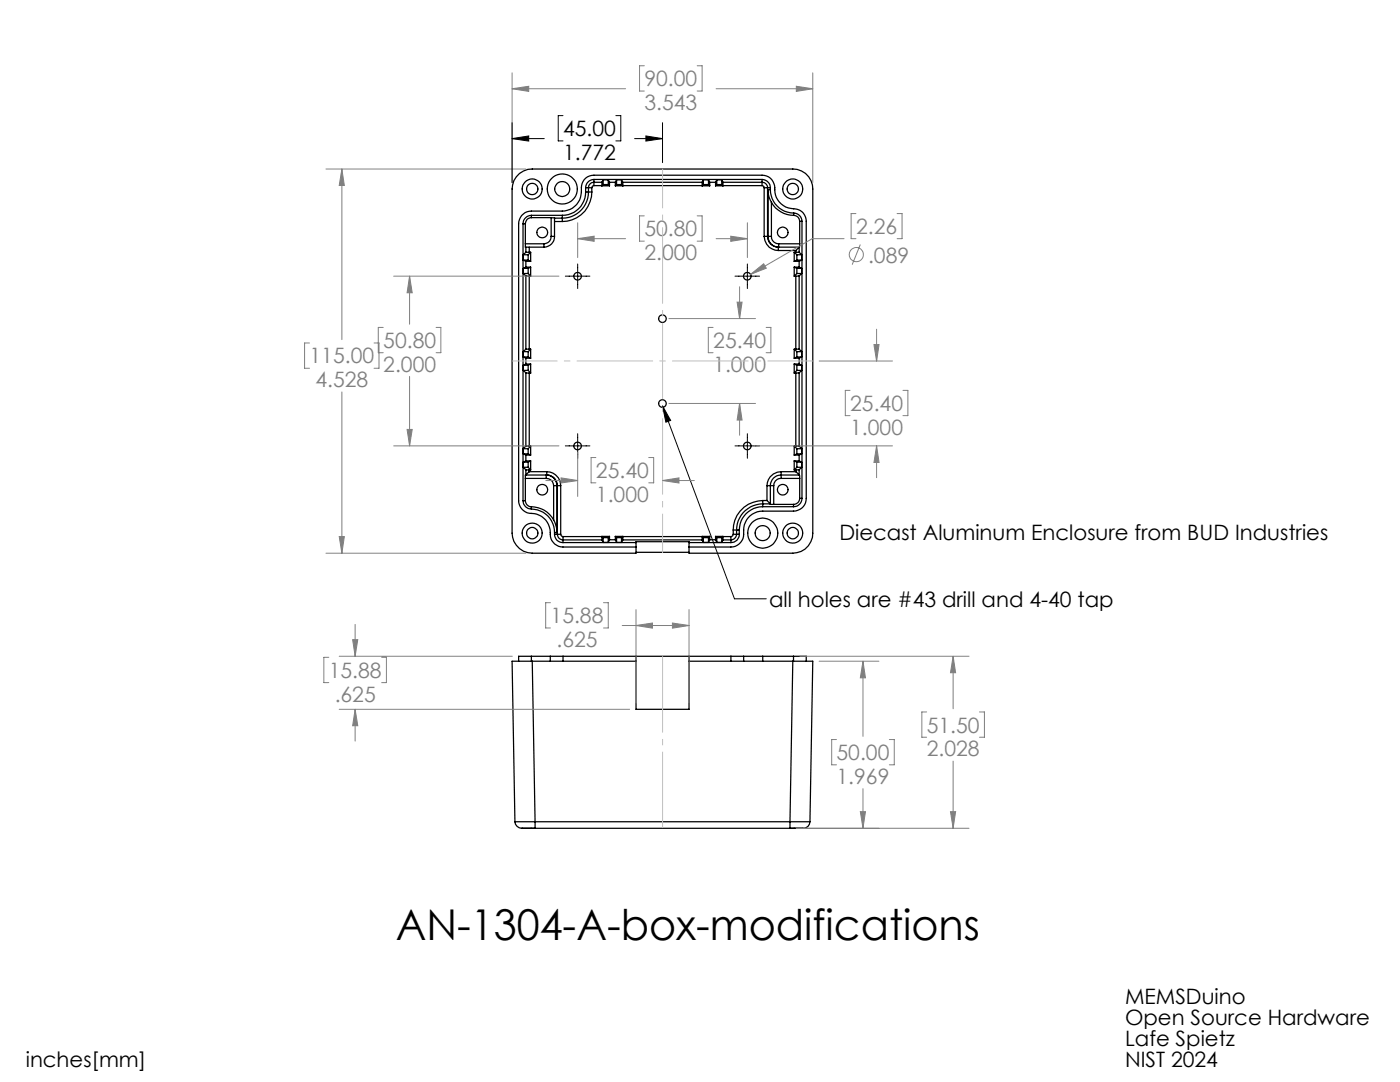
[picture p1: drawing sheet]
<svg xmlns="http://www.w3.org/2000/svg" width="279mm" height="216mm" viewBox="0 0 279 216" stroke-linecap="round" stroke-linejoin="round" font-family="sans-serif">
<g fill="none" stroke="#000" stroke-width=".25">
<path d="M103.7 34.6l1.6-.8 .9-.1h52a3.9 3.9 0 0 1 4 4v68.7a4 4 0 0 1-4 4h-20.7v-2.3h-10.6v2.3h-20.7a4 4 0 0 1-4-4v-68.7a3.9 3.9 0 0 1 1.5-3.1zM116.9 38.3a4.6 4.6 0 0 1-4.7 4.7M116.9 37.5h.5M116.9 37.5v.8M116.9 38.3h.5M117.4 38.3a5.2 5.2 0 0 1-5.2 5.2M117.4 38.3h.7M117.4 37.5h.7M117.4 37.5v.8M118.1 38.3a5.9 5.9 0 0 1-5.9 5.9M118.1 37.5v.8M118.5 35.8a1.69 1.69 0 0 0-1.6 1.7"/>
<path d="M118.5 36.4a1.08 1.08 0 0 0-1.1 1.1M118.5 36.4v.6M118.5 37l-.3 .2-.1 .3M118.5 35.8h33.6M118.5 36.4h1.6M118.5 35.8v.6M118.5 37h1.6M120.1 36.4v.6M120.1 37.1h1.5M120.1 37v.1M120.4 35.9h1M120.4 35.9l-.3 .5"/>
<path d="M120.4 36.8h1M120.4 35.9v.9M120.4 36.8l-.3 .3M121.4 35.9l.2 .5M121.4 36.8l.2 .3M121.4 35.9v.9M121.6 36.4h1.2M121.6 36.4v.7M122.8 37.1h1.5M122.8 36.4v.7M123 35.9h1M123 35.9l-.2 .5"/>
<path d="M123 36.8l-.2 .3M123 36.8h1M123 35.9v.9M124 35.9l.3 .5M124 36.8l.3 .3M124 35.9v.9M124.3 36.4v.6M124.3 36.4h15.8M124.3 37v.1M124.3 37h15.8M140.1 36.4v.6M140.1 37.1h1.5"/>
<path d="M140.1 37v.1M140.4 35.9h1M140.4 35.9l-.3 .5M140.4 36.8h1M140.4 35.9v.9M140.4 36.8l-.3 .3M141.4 35.9l.2 .5M141.4 36.8l.2 .3M141.4 35.9v.9M141.6 36.4h1.2M141.6 36.4v.7M142.8 37.1h1.5"/>
<path d="M142.8 36.4v.7M143.1 35.9h.9M143.1 35.9l-.3 .5M143.1 36.8h.9M143.1 35.9v.9M143.1 36.8l-.3 .3M144 35.9l.3 .5M144 36.8l.3 .3M144 35.9v.9M144.3 36.4v.6M144.3 36.4h7.8M144.3 37v.1"/>
<path d="M144.3 37h7.8M152.1 35.8a1.69 1.69 0 0 1 1.6 1.7M152.1 36.4a1.08 1.08 0 0 1 1.1 1.1M152.1 36.4v.6M152.1 37l.3 .2 .1 .3M152.1 35.8v.6M152.5 37.5h.7M152.5 37.5v9.7M153.2 37.5v9.7M153.2 37.5h.5M153.3 37.9l.1 1.2 .6 1.3M153.3 37.9h.4"/>
<path d="M153.3 37.9v9.3M153.7 37.9a4.7 4.7 0 0 0 4.7 4.6M153.7 37.5v.4M104.4 44.7v55.2M104.4 44.7h.4M104.4 50.8v1.1M104.4 53.6v1M104.4 51.9l.6 .2M104.4 54.6l.6 .5M104.4 50.8h1M104.4 51.9h1M104.4 53.6h1"/>
<path d="M104.4 54.6h1M104.8 48.6v.7h3.7M104.8 44.7v3.9M104.8 48.6h3.7M105 50.3h.6M105 55.1h.6M105 49.3v1M105 52.1v1.2M105 55.1v14.6M105 50.3l-.6 .5M105 53.3l-.6 .3M105 52.1h.9"/>
<path d="M105 53.3h.9M105.4 50.8v1.1M105.4 53.6v1M105.4 51.9l.5 .2M105.4 54.6l.5 .5M105.6 50.3h.3M105.6 55.1h.3M105.6 49.3v1M105.6 55.1v14.6M105.9 50.3l-.5 .5M105.9 50.3v1.8M105.9 53.3v1.8"/>
<path d="M105.9 53.3l-.5 .3M106 43a1.69 1.69 0 0 0-1.6 1.7M106 43.4a1.21 1.21 0 0 0-1.2 1.3M106 43v.4M106 43h6.2M106 43.4h4M108.5 48.6v.7M110 43.4l.7 .1v3.7M110 47.2h.7M110 47.2a1.43 1.43 0 0 1-1.5 1.4M110 43.4v3.8M110.7 47.2a2.11 2.11 0 0 1-2.2 2.1"/>
<path d="M110.7 43.5h1.5M110.7 44.2h1.5M112.2 43.5v.7M112.2 43v.5M152.5 47.2h.7M152.5 47.2a2.8 2.8 0 0 0 2.8 2.8M153.2 47.2a2.16 2.16 0 0 0 2.1 2.1M153.2 47.2h.1M153.3 47.2h.7M153.3 47.2a2.03 2.03 0 0 0 2.1 2v-.6M154 40.4a5.1 5.1 0 0 0 4.4 2.6M154 47.2a1.42 1.42 0 0 0 1.4 1.4"/>
<path d="M154 40.4v6.8M155.3 49.3v.7M155.3 50h3.5M155.4 48.6h4.2M158.4 42.5a1.69 1.69 0 0 1 1.7 1.7M158.4 43a1.2 1.2 0 0 1 1.2 1.2M158.4 42.5v.5M158.5 50.3h.3M158.5 50.3l.5 .5M158.5 50.3v1.8M158.5 53.3v1.8M158.5 52.1h1"/>
<path d="M158.5 53.3l.5 .3M158.5 53.3h1M158.5 55.1h.3M158.8 50.3h.7M158.8 50l.7-.7v1M158.8 50v.3M158.8 55.1v14.6M159 50.8h1M159 50.8v1.1M159 53.6v1M159 51.9l-.5 .2M159 51.9h1"/>
<path d="M159 53.6h1M159 54.6h1M159 54.6l-.5 .5M159.5 55.1h-.7M159.5 52.1v1.2M159.5 55.1v14.6M159.5 53.3l.5 .3M159.5 50.3l.5 .5M159.6 48.6v.7h-4.3M159.6 44.2h.5M159.6 44.2v4.4M160 50.8v1.1"/>
<path d="M160 53.6v1M160 54.6l-.5 .5M160 51.9l-.5 .2M160.1 44.2v55.2M104.4 70.2v1M104.4 72.9v1M104.4 71.2l.6 .3M104.4 73.9l.6 .5M104.4 70.2h1M104.4 71.2h1M104.4 72.9h1M104.4 73.9h1"/>
<path d="M105 69.7h.6M105 74.4h.6M105 71.5v1.1M105 74.4v14.6M105 69.7l-.6 .5M105 72.6l-.6 .3M105 71.5h.9M105 72.6h.9M105.4 70.2v1M105.4 72.9v1M105.4 71.2l.5 .3M105.4 73.9l.5 .5"/>
<path d="M105.6 69.7h.3M105.6 74.4h.3M105.6 74.4v14.6M105.9 69.7v1.8M105.9 72.6v1.8M105.9 69.7l-.5 .5M105.9 72.6l-.5 .3M158.5 69.7v1.8M158.5 72.6v1.8M158.5 69.7l.5 .5M158.5 69.7h.3M158.5 71.5h1"/>
<path d="M158.5 72.6l.5 .3M158.5 72.6h1M158.5 74.4h.3M158.8 69.7h.7M158.8 74.4v14.6M159 70.2v1M159 72.9v1M159 71.2l-.5 .3M159 70.2h1M159 71.2h1M159 73.9l-.5 .5M159 72.9h1"/>
<path d="M159 73.9h1M159.5 74.4h-.7M159.5 71.5v1.1M159.5 74.4v14.6M159.5 72.6l.5 .3M159.5 69.7l.5 .5M160 70.2v1M160 72.9v1M160 73.9l-.5 .5M160 71.2l-.5 .3M104.4 99.9a1.63 1.63 0 0 0 1.6 1.7M104.4 99.9h.4"/>
<path d="M104.4 89.5v1.1M104.4 92.2v1M104.4 90.6l.6 .2M104.4 93.2l.6 .5M104.4 89.5h1M104.4 90.6h1M104.4 92.2h1M104.4 93.2h1M104.8 99.9a1.2 1.2 0 0 0 1.2 1.2M104.8 95.5v4.4M104.8 95.5h4.2M105 89h.6"/>
<path d="M105 93.7l.6 .1M105 93.7v1.1l.6-.7M105 90.8v1.2M105 89l-.6 .5M105 92l-.6 .2M105 90.8h.9M105 92h.9M105.4 89.5v1.1M105.4 92.2v1M105.4 90.6l.5 .2M105.4 93.2l.5 .6M105.6 89h.3"/>
<path d="M105.6 93.8h.3M105.6 94.1h3.5M105.6 93.8v.3M105.9 89v1.8M105.9 92v1.8M105.9 89l-.5 .5M105.9 92l-.5 .2M109 95.5a1.43 1.43 0 0 1 1.5 1.4M109 95.5v-.7a2.02 2.02 0 0 1 2.2 2.1M109.1 94.8h-4.3v.7M109.1 94.8a2.1 2.1 0 0 1 2.1 2.1M109.1 94.1v.7"/>
<path d="M109.1 94.1a2.8 2.8 0 0 1 2.8 2.8M110.5 96.9h.7M110.5 96.9v6.9M111.2 96.9v9.4M111.2 96.9h.1M111.2 96.9h.7M111.2 96.9v9.7M111.9 96.9v9.7M152.2 99.9a5.9 5.9 0 0 0-5.9 5.9M152.2 99.9v.6M152.2 99.9h.9M153.1 96.9h.6"/>
<path d="M153.1 99.9l.6 .6h-1.5M153.1 96.9v3M153.7 96.9v3.7h.7M153.7 96.9h.7M154.4 96.9v3.7M155.9 94.8h3.7v.7M155.9 95.5a1.42 1.42 0 0 0-1.5 1.4M155.9 94.8a2.11 2.11 0 0 0-2.2 2.1M155.9 94.8v.7M155.9 94.1v.7M155.9 94.1a2.8 2.8 0 0 0-2.8 2.8M155.9 95.5h3.7"/>
<path d="M155.9 94.1h2.9M158.5 89v1.8M158.5 92v1.8M158.5 89h.3M158.5 89l.5 .5M158.5 90.8h1M158.5 92l.5 .2M158.5 92h1M158.5 93.8h.3M158.8 89h.7M158.8 93.8v.3M159 89.5v1.1"/>
<path d="M159 92.2v1M159 89.5h1M159 90.6h1M159 90.6l-.5 .2M159 92.2h1M159 93.2h1M159 93.2l-.5 .6M159.5 93.7l-.7 .1M159.5 93.7v1.1l-.7-.7M159.5 90.8v1.2M159.5 92l.5 .2M159.5 89l.5 .5"/>
<path d="M159.6 99.4a1.21 1.21 0 0 1-1.2 1.2M159.6 99.4h.5M159.6 95.5v3.9M160 93.2l-.5 .5M160 89.5v1.1M160 92.2v1M160 90.6l-.5 .2M160.1 99.4a1.69 1.69 0 0 1-1.7 1.7M106 101.6a4.6 4.6 0 0 1 4.7 4.7M106 101.1a5.1 5.1 0 0 1 4.5 2.7M106 101.1v.5M110.5 103.8l.5 1.2 .2 1.3"/>
<path d="M110.7 106.6a1.63 1.63 0 0 0 1.7 1.7M110.7 106.3v.3M110.7 106.3h.5M110.7 106.6h.5M111.2 106.6a1.14 1.14 0 0 0 1.2 1.1M111.2 106.6h.7M111.9 106.6l.2 .4 .3 .1M112.4 107.1v.6M112.4 107.7v.6M112.4 108.3h14.5M112.4 107.7h7.7M112.4 107.1h7.7"/>
<path d="M120.1 107.1v.6M120.1 107.7l.3 .5M120.1 107v.1M120.1 107l.3 .3M120.1 107h1.5M120.4 108.2h1M120.4 107.3v.9M120.4 107.3h1M121.4 107.3v.9M121.6 107.7h1.2M121.6 107.7l-.2 .5M121.6 107v.7"/>
<path d="M121.6 107l-.2 .3M122.8 107.7l.2 .5M122.8 107v.7M122.8 107h1.5M122.8 107l.2 .3M123 108.2h1M123 107.3v.9M123 107.3h1M124 107.3v.9M124.3 107.7h15.8M124.3 107.7l-.3 .5M124.3 107.1v.6"/>
<path d="M124.3 107v.1M124.3 107l-.3 .3M124.3 107.1h15.8M126.9 109.1h-14.5a2.6 2.6 0 0 1-2.6-2.8 3.9 3.9 0 0 0-4.2-3.9 2.59 2.59 0 0 1-2.1-2.5v-55.2a2.51 2.51 0 0 1 2.5-2.6h6.2a4 4 0 0 0 3.8-4.6 2.45 2.45 0 0 1 2.5-2.5h33.6a2.55 2.55 0 0 1 2.5 2.9 3.9 3.9 0 0 0 4.2 3.8 2.43 2.43 0 0 1 2.1 2.5v55.2a2.5 2.5 0 0 1-2.5 2.6h-6.2a3.9 3.9 0 0 0-3.8 4.6 2.57 2.57 0 0 1-2.5 2.5h-8.4M126.9 110.2h10.6M137.5 108.3h8.4M140.1 107.1v.6M140.1 107.7l.3 .5M140.1 107v.1M140.1 107h1.5M140.1 107l.3 .3M140.4 108.2h1"/>
<path d="M140.4 107.3v.9M140.4 107.3h1M141.4 107.3v.9M141.6 107.7h1.2M141.6 107.7l-.2 .5M141.6 107v.7M141.6 107l-.2 .3M142.8 107.7l.3 .5M142.8 107v.7M142.8 107h1.5M142.8 107l.3 .3M143.1 108.2h.9"/>
<path d="M143.1 107.3v.9M143.1 107.3h.9M144 107.3v.9M144.3 107.1v.6M144.3 107.7h1.6M144.3 107.7l-.3 .5M144.3 107v.1M144.3 107l-.3 .3M144.3 107.1h1.6M145.9 107.1v.6M145.9 107.7v.6M146.3 105.8h.7"/>
<path d="M146.3 106.6h.7M146.3 106.6l-.1 .3-.3 .2M146.3 105.8v.8M147 106.6a1.21 1.21 0 0 1-1.1 1.1M147 106.6h.5M147 105.8h.5M147 105.8v.8M147.5 106.6a1.57 1.57 0 0 1-1.6 1.7M147.5 105.8v.8M152.2 101.1a4.7 4.7 0 0 0-4.7 4.7M152.2 100.5a5.2 5.2 0 0 0-5.2 5.3M152.2 100.5v.6"/>
<path d="M152.2 101.1h6.2M154.4 100.6h4M158.4 100.6v.5M106 131h3.8M106 131h-2.5v.9M106 131v.9M106.2 131.9h-4l.6 32.1M106.2 131.9l.6 32.1M106.2 131.9h20.7M109.8 131h2.6M109.8 131v.9M112.4 131h33.5"/>
<path d="M112.4 131v.9M126.9 131v10.5h10.6v-10.5M137.5 131.9h20.7M145.9 131h2.5M145.9 131v.9M148.4 131h3.8M148.4 131v.9M152.2 131h6.2M152.2 131v.9M158.2 131.9h4l-.6 32.1M158.2 131.9l-.5 32.1M158.4 131h2.5v.9"/>
<path d="M158.4 131v.9M102.8 164h4M102.8 164a1.38 1.38 0 0 0 1.4 1.3M104.2 165.3h2.6M106.8 164v1.3M106.8 164h50.9M106.8 165.3h50.9M157.7 164h3.9M157.7 164v1.3M157.7 165.3h2.5M161.6 164a1.61 1.61 0 0 1-1.8 1.3h-2.1"/>
<circle cx="106.2" cy="37.7" r="1.99"/>
<circle cx="106.2" cy="37.7" r="1.13"/>
<circle cx="112.2" cy="37.7" r="1.49"/>
<circle cx="112.2" cy="37.7" r="3"/>
<circle cx="158.2" cy="37.7" r="1.99"/>
<circle cx="158.2" cy="37.7" r="1.13"/>
<circle cx="108.2" cy="46.4" r="1.07"/>
<circle cx="115.3" cy="55.1" r=".76"/>
<circle cx="149.1" cy="55.1" r=".76"/>
<circle cx="156.2" cy="46.4" r="1.06"/>
<circle cx="132.2" cy="63.6" r=".76"/>
<circle cx="108.2" cy="97.7" r="1.07"/>
<circle cx="115.3" cy="89" r=".76"/>
<circle cx="132.2" cy="80.5" r=".76"/>
<circle cx="149.1" cy="89" r=".76"/>
<circle cx="156.2" cy="97.7" r="1.06"/>
<circle cx="106.2" cy="106.4" r="2"/>
<circle cx="106.2" cy="106.4" r="1.12"/>
<circle cx="152.2" cy="106.4" r="1.5"/>
<circle cx="152.2" cy="106.4" r="3"/>
<circle cx="158.2" cy="106.4" r="2"/>
<circle cx="158.2" cy="106.4" r="1.12"/>
</g>
<g fill="none" stroke="#808080" stroke-width=".2">
<path d="M102.2 17.7l3.3-.5v1zM102.2 14.5v21.9M102.2 17.7h22.6M128.6 13.1h-1v5.1h1M139.1 13.1h1v5.1h-1M142.9 17.7h19.3M158.9 17.2l3.3 .5-3.3 .5zM162.2 14.5v21.9M65.1 33.7h39.9M68.2 33.7l.5 3.3h-1zM68.2 33.7v34.1M78.6 55.1h32.9"/>
<path d="M81.7 55.1l.6 3.3h-1.1zM81.7 55.1v9.6M115.3 47.6l3.3-.5v1.1zM115.3 44.5v6.9M115.3 47.6h9.5M128.6 43.1h-1v5h1M139.1 43.1h1v5h-1M142.9 47.6h6.3M145.8 47.1l3.4 .5-3.4 .6zM147.6 57.2v6.4M149.2 44.5v6.9M149.8 54.8l2.6-2.2 .5 .9z"/>
<path d="M168.5 47.6h-6.4l-12.3 7.2M170.8 42.6h-.9v5h.9M171.7 48.8l-1.6 4M179 42.6h1v5h-1M61.8 68.4h-1v5.1h1M68.2 78.2v32.2M74.6 68.4h1v5.1h-1M76.5 65.3h-1v5.1h1M81.7 75.1v13.9M87 65.3h1v5.1h-1M133.5 63.6h17.3M142.3 65.3h-.9v5.1h.9"/>
<path d="M147.1 60.3h1l-.5 3.3zM152.9 65.3h.9v5.1h-.9M163.5 72h14.6M169.7 77.9h-1v5h1M174.4 68.8h1l-.5 3.2zM174.9 65.7v6.3M180.2 77.9h1v5h-1M78.6 89h32.9M81.2 85.7h1.1l-.6 3.3zM108.9 95.9h6.4M112 95.4l3.3 .5-3.3 .5zM115.3 90.2v8.9"/>
<path d="M118.9 91.3h-.9v5h.9M129.5 91.3h1v5h-1M132.2 95.9l3.3-.5v1zM132.2 95.9h6.4M133.5 80.5h17.3M147.6 80.5l.5 3.3h-1zM147.6 80.5v6.4M150.4 89h27.7M174.9 89l.5 3.3h-1zM174.9 89v6.3M65.1 110.4h39.9M67.7 107.1h1l-.5 3.3z"/>
<path d="M65.6 131.2h-1v5h1M67.7 131h34.5M70.4 127.6h1l-.5 3.4zM70.9 124.6v6.4M76.2 131.2h.9v5h-.9M109.9 120.3h-1v5h1M120.4 120.3h1v5h-1M124.2 124.8h13.3M126.9 124.8l3.3-.5v1zM126.9 121.6v18.7M134.2 124.3l3.3 .5-3.3 .5zM137.5 121.6v18.7"/>
<path d="M159.6 131h33.8M163.5 131.9h11.9M172.2 131.9l.5 3.4h-1zM172.2 131.9v15M190.2 131l.5 3.2h-1zM190.2 131v10.4M67.7 141.5h58M70.9 141.5l.5 3.3h-1zM70.9 141.5v6.4M166.9 147.6h-.9v5h.9M172.2 157.4v7.9M177.5 147.6h1v5h-1"/>
<path d="M184.9 142.1h-.9v5h.9M190.2 151.9v13.4M195.5 142.1h1v5h-1M158.9 165.3h34.5M171.7 162h1l-.5 3.3zM189.7 162h1l-.5 3.3z"/>
<circle cx="170.9" cy="50.8" r="1.4"/>
</g>
<g fill="none" stroke="#000" stroke-width=".2">
<path d="M102.2 27.7l3.3-.6v1.1zM102.2 24.5v11.9M102.2 27.7h6.4M112.4 23.1h-1v5h1M122.9 23.1h1v5h-1M126.6 27.7h5.6M128.9 27.1l3.3 .6-3.3 .5zM132.2 24.5v8M112.8 55.1h4.9M115.3 52.7v4.9M146.7 55.1h4.9M149.2 52.7v4.9"/>
<path d="M112.8 89h4.9M115.3 86.5v4.9M132.2 81l1.6 2.9-.9 .3zM132.2 81l14.4 38.5h6.3M146.7 89h4.9M149.2 86.5v4.9"/>
</g>
<path d="M132.2 130.9v34.4" fill="none" stroke="#c0c0c0" stroke-width=".2" stroke-dasharray="15.2 1.3 1.3 1.3" stroke-linecap="butt"/>
<path d="M132.2 33.7v76.7" fill="none" stroke="#c0c0c0" stroke-width=".2" stroke-dasharray="15.2 1.3 1.3 1.3" stroke-dashoffset="7.4" stroke-linecap="butt"/>
<path d="M102.2 72h60" fill="none" stroke="#c0c0c0" stroke-width=".2" stroke-dasharray="15.2 1.3 1.3 1.3" stroke-dashoffset="6.2" stroke-linecap="butt"/>
<path d="M132.2 81l1.6 2.9-.9 .3z" fill="#000"/>
<path d="M134.2 124.3l3.3 .5-3.3 .5zM126.9 124.8l3.3-.5v1zM70.4 127.6h1l-.5 3.4zM70.9 141.5l.5 3.3h-1zM172.2 131.9l.5 3.4h-1zM171.7 162h1l-.5 3.3zM190.2 131l.5 3.2h-1zM189.7 162h1l-.5 3.3zM81.7 55.1l.6 3.3h-1.1zM81.2 85.7h1.1l-.6 3.3zM115.3 47.6l3.3-.5v1.1zM145.8 47.1l3.4 .5-3.4 .6zM149.8 54.8l3.1-1.3-.5-.9zM147.1 60.3h1l-.5 3.3zM147.6 80.5l.5 3.3h-1zM68.2 33.7l.5 3.3h-1zM67.7 107.1h1l-.5 3.3zM102.2 17.7l3.3-.5v1zM158.9 17.2l3.3 .5-3.3 .5z" fill="#808080"/>
<path d="M128.9 27.1l3.3 .6-3.3 .5zM102.2 27.7l3.3-.6v1.1z" fill="#000"/>
<path d="M112 95.4l3.3 .5-3.3 .5zM132.2 95.9l3.3-.5v1zM174.9 89l.5 3.3h-1zM174.4 68.8h1l-.5 3.2z" fill="#808080"/>
<text font-size="8.5" x="79" y="187.6">AN-1304-A-box-modifications</text>
<g font-size="4.2" fill="#808080">
<text x="128.6" y="17.2">90.00</text>
<text x="128.6" y="22">3.543</text>
<text x="128.6" y="47.2">50.80</text>
<text x="170.9" y="46.7">2.26</text>
<text x="128.6" y="51.9">2.000</text>
<text x="173.2" y="52.4">.089</text>
<text x="76.5" y="69.4">50.80</text>
<text x="142.3" y="69.4">25.40</text>
<text x="61.8" y="72.5">115.00</text>
<text x="63" y="77.3">4.528</text>
<text x="76.5" y="74.2">2.000</text>
<text x="142.3" y="74.2">1.000</text>
<text x="169.7" y="82">25.40</text>
<text x="169.7" y="86.7">1.000</text>
<text x="118.9" y="95.4">25.40</text>
<text x="118.9" y="100.2">1.000</text>
<text x="109.9" y="124.4">15.88</text>
<text x="111.1" y="129.1">.625</text>
<text x="65.6" y="135.3">15.88</text>
<text x="66.8" y="140">.625</text>
<text x="185" y="146.2">51.50</text>
<text x="167" y="151.7">50.00</text>
<text x="185" y="150.9">2.028</text>
<text x="167" y="156.4">1.969</text>
</g>
<g font-size="4.2">
<text x="112.4" y="27.2">45.00</text>
<text x="112.4" y="31.9">1.772</text>
<text x="167.5" y="107.7">Diecast Aluminum Enclosure from BUD Industries</text>
<text x="153.5" y="121.1">all holes are #43 drill and 4-40 tap</text>
<text x="224.5" y="200.4">MEMSDuino</text>
<text x="224.5" y="204.6">Open Source Hardware</text>
<text x="224.5" y="208.8">Lafe Spietz</text>
<text x="5.1" y="212.9">inches[mm]</text>
<text x="224.5" y="212.9">NIST 2024</text>
</g>
</svg>
